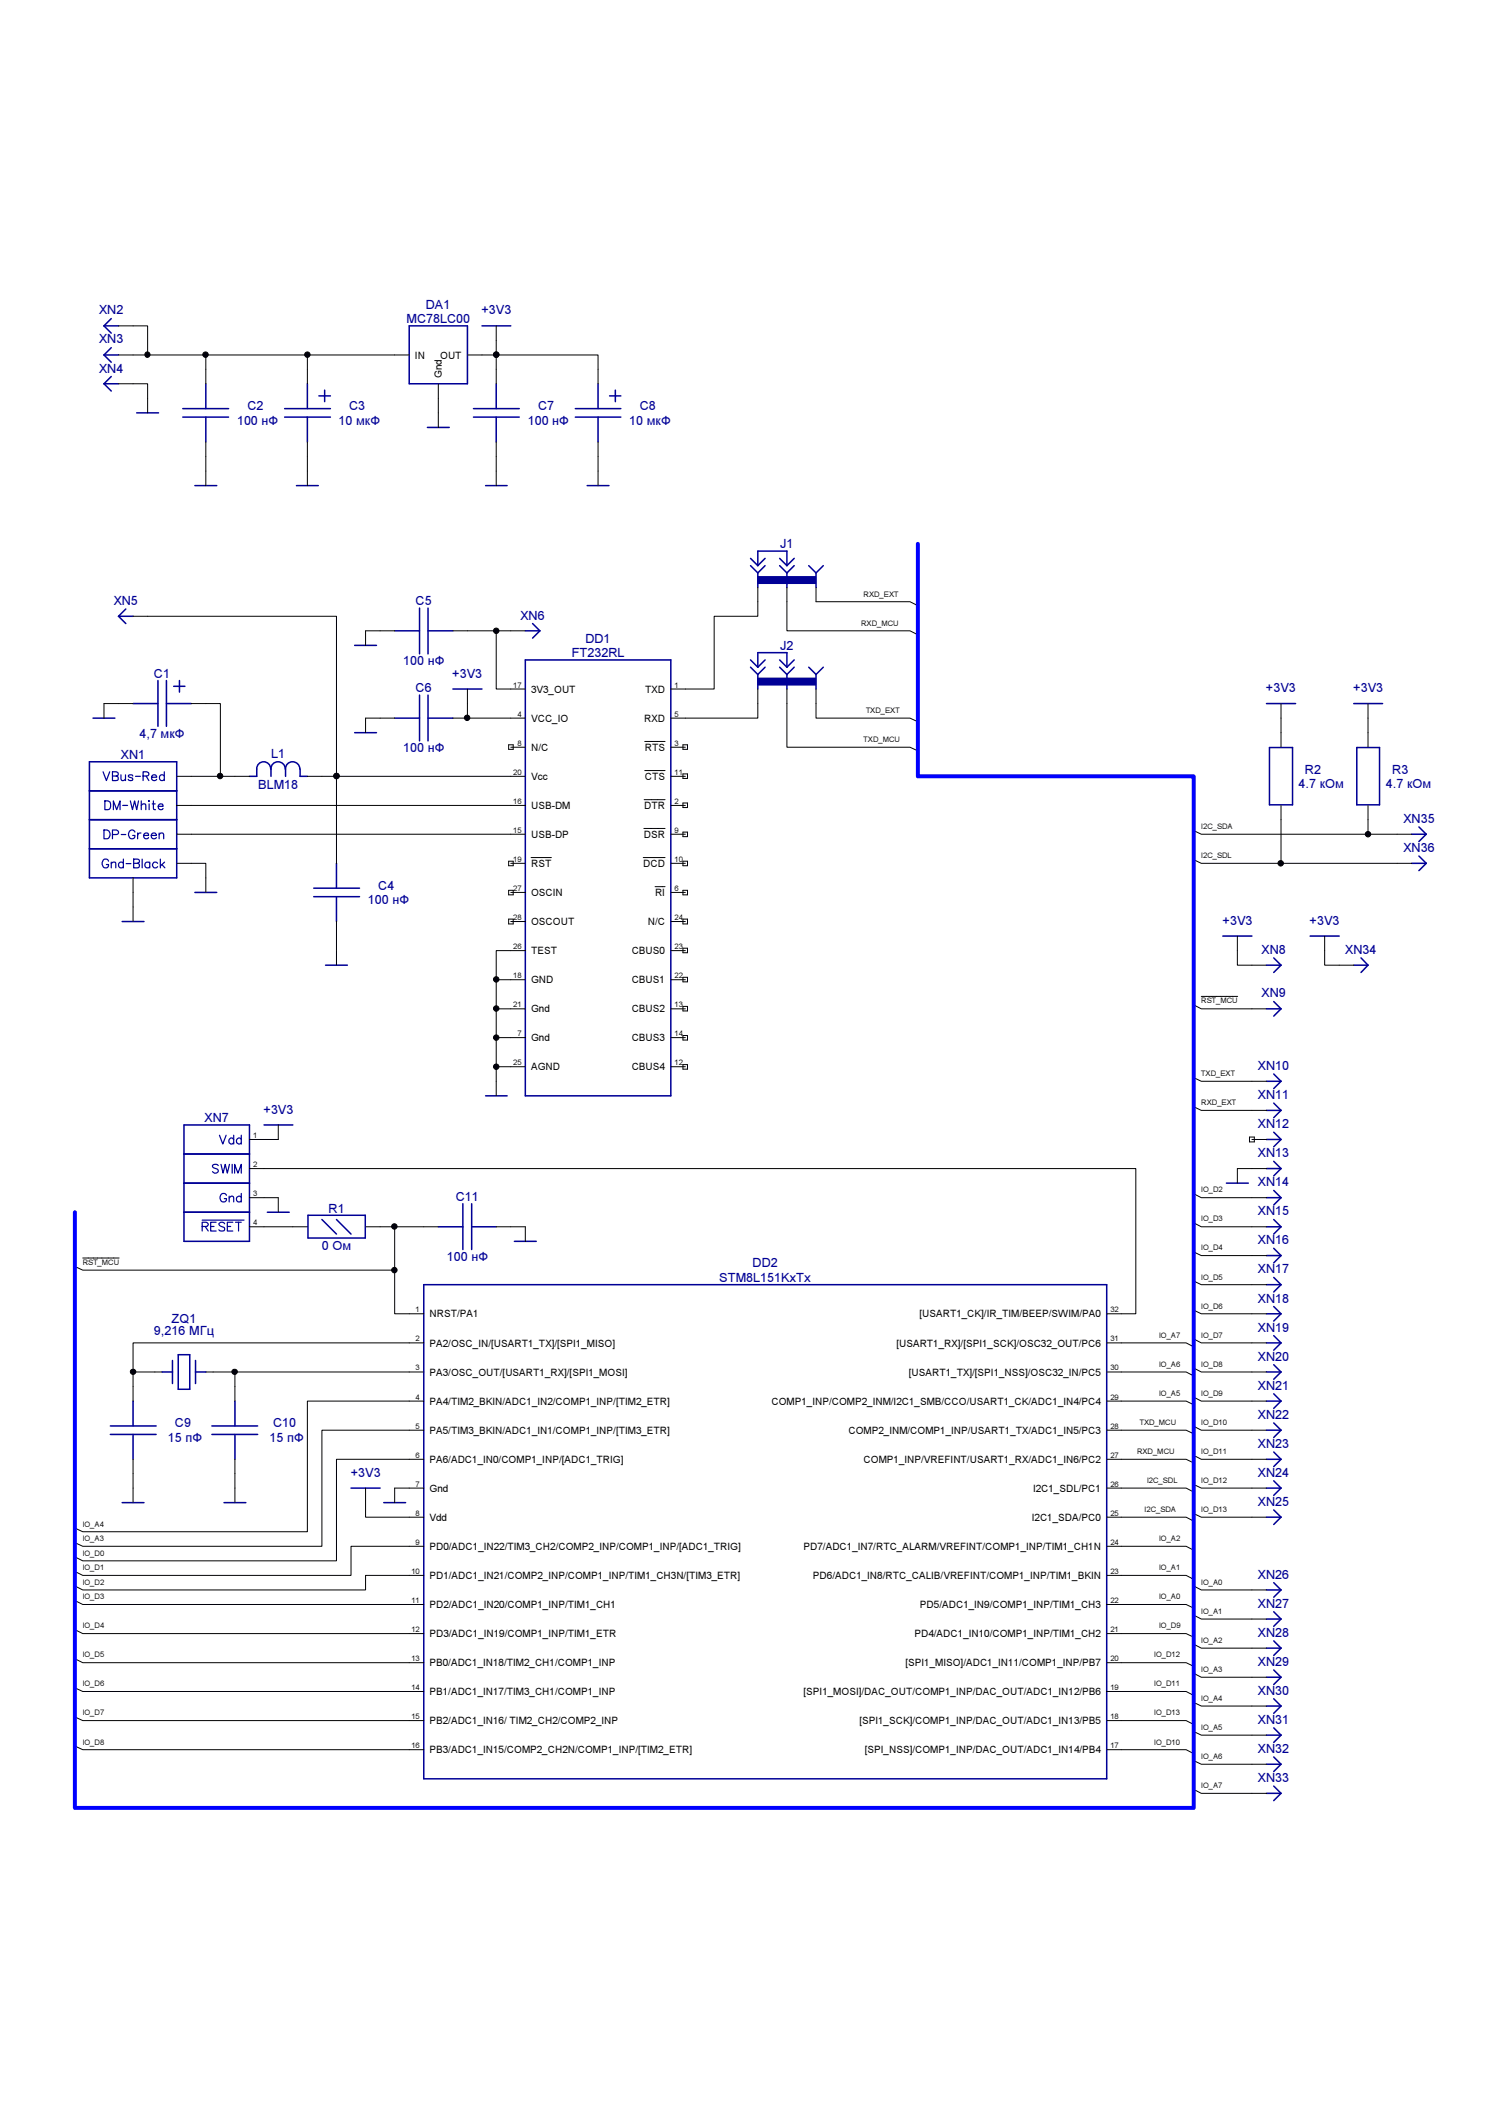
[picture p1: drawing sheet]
<svg xmlns="http://www.w3.org/2000/svg" width="210mm" height="297mm" viewBox="0 0 210 297" stroke-linecap="round" stroke-linejoin="round" font-family="sans-serif">
<path d="M0 0h45.1v30.7h-45.1z" fill="none" stroke="#fff" stroke-width=".25"/>
<g fill="none" stroke="#000" stroke-width=".14">
<path d="M16.6 53.6h4v4.1M16.6 49.6h12.1v4M18.6 45.5h2v4.1M28.7 49.6h14.2v4M42.9 49.6h14.2M61.2 53.6v6.1M69.3 47.5v2.1h-4M69.3 51.6v-2h14.2v2M28.7 61.7v6.1M42.9 61.7v6.1M69.3 63.8v2M83.5 63.8v2"/>
<path d="M18.6 98.3h-4.1v2M20.6 86.1h26.4v34.5M26.7 98.3h4.1v10.1M55.1 88.1h-4v2M63.2 88.1h6.1v8.1h4.1M65.3 98.3v2h8.1M69.3 88.1h4.1M105.8 84v2.1h-6.1v10.1h-6M105.8 98.3v2h-12.1M109.9 98.3v6.1h17.2l1.1 .5M109.9 84v4.1h17.2l1.1 .5M114 98.3v2h13.1l1.1 .5"/>
<path d="M114 84h13.1l1.1 .6M24.7 108.4h10.1M24.7 112.5h48.7M24.7 116.5h48.7M42.9 108.4h30.5M51.1 100.3h2M71 104h.7v.6h-.7zM71.3 104.4h2.1M74.2 119.8h2.8M89.8 119.8h3.1M89.9 115.7h3M90 111.7h2.9"/>
<path d="M90 103.5h2.9M90 107.6h2.9M93.7 108.4h2M93.7 112.5h2M93.7 116.5h2M93.7 104.4h2M95.4 112.1h.6v.7h-.6zM95.4 104h.6v.6h-.6zM95.4 108.1h.6v.6h-.6zM95.4 116.2h.6v.6h-.6zM166.7 116l1.1 .5h23.3M178.9 100.3v2"/>
<path d="M178.9 114.5v6.1M191.1 114.5v2h6M191.1 100.3v2M18.6 122.6v6.1M24.7 120.6h4v4M47 128.7v6.1M69.3 136.8v4.1h4.1M71 124.3h.7v.7h-.7zM71 120.3h.7v.6h-.7zM71 128.4h.7v.6h-.7zM71.3 120.6h2.1M71.3 124.6h2.1"/>
<path d="M71.3 128.7h2.1M73.4 132.8h-4.1v4h4.1M91.5 123.8h1.4M93.7 120.6h2M93.7 124.6h2M93.7 136.8h2M93.7 132.8h2M93.7 128.7h2M95.4 120.3h.6v.6h-.6zM95.4 124.3h.6v.7h-.6zM95.4 128.4h.6v.6h-.6zM95.4 132.4h.6v.7h-.6z"/>
<path d="M95.4 136.5h.6v.6h-.6zM166.7 120.1l1.1 .5h27.3M167.8 139.1h5M172.8 132.8v2h4.1M185 132.8v2h4.1M38.9 157.1v2h-4.1M69.3 140.9v4h4.1M69.3 144.9v4.1M73.4 149h-4.1v4M93.7 140.9h2M93.7 144.9h2M93.7 149h2"/>
<path d="M95.4 140.5h.6v.7h-.6zM95.4 144.6h.6v.6h-.6zM95.4 148.7h.6v.6h-.6zM166.7 150.5l1.1 .5h9.1M166.7 154.6l1.1 .5h9.1M166.7 140.3l1.1 .6h9.1M174.5 158.8h.7v.7h-.7zM174.8 159.1h2.1M10.5 176.9l1.1 .5h43.5M11.6 175.7h5M34.8 163.2h123.8v20.3h-4M34.8 171.3h6.1"/>
<path d="M34.8 167.3h4.1v2M53.1 171.3h2M61.2 171.3h-6.1v12.2h4.1M69.3 171.3h4.1v2.1M166.7 166.7l1.1 .6h9.1M166.7 170.8l1.1 .5h9.1M166.7 174.8l1.1 .5h9.1M166.7 178.9l1.1 .5h9.1M172.8 163.2h4.1M21.6 191.6h-3v2M29.8 191.6h3v2M32.8 191.6h26.4"/>
<path d="M59.2 199.7h-14.2v16.2h-33.4l-1.1-.5M59.2 195.7h-16.3v18.2h-31.3l-1.1-.5M59.2 187.5h-40.6v4.1M154.6 195.7h11.1l1 .5M154.6 191.6h11.1l1 .6M154.6 187.5h11.1l1 .6M154.6 199.7h11.1l1 .5M166.7 183l1.1 .5h9.1M166.7 187l1.1 .5h9.1M166.7 195.1l1.1 .6h9.1M166.7 199.2l1.1 .5h9.1M166.7 191.1l1.1 .5h9.1"/>
<path d="M18.6 205.8v2M32.8 205.8v2M51.1 207.8v4.1h8.1M59.2 203.8h-12.2v14.2h-35.4l-1.1-.6M59.2 215.9h-10.2v4.1h-37.4l-1.1-.5M59.2 207.8h-4.1v2M154.6 215.9h11.1l1 .6M154.6 203.8h11.1l1 .5M154.6 211.9h11.1l1 .5M154.6 207.8h11.1l1 .6M166.7 203.2l1.1 .6h9.1M166.7 207.3l1.1 .5h9.1"/>
<path d="M166.7 211.4l1.1 .5h9.1M10.5 223.5l1.1 .6h47.6M10.5 227.6l1.1 .5h47.6M10.5 231.6l1.1 .6h47.6M10.5 235.7l1.1 .5h47.6M10.5 239.8l1.1 .5h47.6M59.2 220h-8.1v2h-39.5l-1.1-.5M154.6 228.1h11.1l1 .5M154.6 236.2h11.1l1 .6M154.6 232.2h11.1l1 .5M154.6 224.1h11.1l1 .5M154.6 220h11.1l1 .6"/>
<path d="M166.7 221.5l1.1 .5h9.1M166.7 225.6l1.1 .5h9.1M166.7 229.6l1.1 .6h9.1M166.7 233.7l1.1 .5h9.1M166.7 237.7l1.1 .6h9.1M10.5 243.8l1.1 .5h47.6M154.6 244.3h11.1l1 .6M154.6 240.3h11.1l1 .5M166.7 241.8l1.1 .5h9.1M166.7 245.9l1.1 .5h9.1M166.7 249.9l1.1 .5h9.1"/>
<circle cx="20.6" cy="49.5" r=".38"/>
<circle cx="28.7" cy="49.5" r=".38"/>
<circle cx="42.9" cy="49.5" r=".38"/>
<circle cx="69.3" cy="49.5" r=".38"/>
<circle cx="69.3" cy="88.1" r=".38"/>
<circle cx="30.7" cy="108.4" r=".38"/>
<circle cx="47" cy="108.4" r=".38"/>
<circle cx="65.2" cy="100.2" r=".38"/>
<circle cx="191.1" cy="116.5" r=".38"/>
<circle cx="69.3" cy="136.8" r=".38"/>
<circle cx="178.9" cy="120.6" r=".38"/>
<circle cx="69.3" cy="149" r=".38"/>
<circle cx="69.3" cy="144.9" r=".38"/>
<circle cx="69.3" cy="140.8" r=".38"/>
<circle cx="55.1" cy="171.3" r=".38"/>
<circle cx="55.1" cy="177.4" r=".38"/>
<circle cx="18.6" cy="191.6" r=".37"/>
<circle cx="32.8" cy="191.6" r=".37"/>
</g>
<g fill="#000">
<circle cx="20.6" cy="49.5" r=".38"/>
<circle cx="28.7" cy="49.5" r=".38"/>
<circle cx="42.9" cy="49.5" r=".38"/>
<circle cx="69.3" cy="49.5" r=".38"/>
<circle cx="69.3" cy="88.1" r=".38"/>
<circle cx="30.7" cy="108.4" r=".38"/>
<circle cx="47" cy="108.4" r=".38"/>
<circle cx="65.2" cy="100.2" r=".38"/>
<circle cx="191.1" cy="116.5" r=".38"/>
<circle cx="69.3" cy="136.8" r=".38"/>
<circle cx="178.9" cy="120.6" r=".38"/>
<circle cx="69.3" cy="149" r=".38"/>
<circle cx="69.3" cy="144.9" r=".38"/>
<circle cx="69.3" cy="140.8" r=".38"/>
<circle cx="55.1" cy="171.3" r=".38"/>
<circle cx="55.1" cy="177.4" r=".38"/>
<circle cx="18.6" cy="191.6" r=".37"/>
<circle cx="32.8" cy="191.6" r=".37"/>
</g>
<path d="M128.2 75.9v32.5h38.5v144.1h-156.2v-83.2" fill="none" stroke="#00f" stroke-width=".55"/>
<g fill="none" stroke="#000096" stroke-width=".21">
<path d="M14.5 53.6h2.1M14.5 53.6l1 1M14.5 49.6h2.1M14.5 49.6l1 1M15.5 52.6l-1 1M15.5 48.6l-1 1M19.1 57.7h3M25.5 58.3h6.4M25.5 57.1h6.4M28.7 53.6v3.5M28.7 58.3v3.4M39.8 58.3h6.3"/>
<path d="M39.8 57.1h6.3M42.9 53.6v3.5M42.9 58.3v3.4M44.5 55.3h1.6M45.3 54.5v1.6M57.1 45.5h8.2v8.1h-8.2zM59.7 59.7h3M27.2 67.8h3.1M41.4 67.8h3M18.6 98.3h3.5M22.1 95v6.4M23.2 95v6.4"/>
<path d="M23.2 98.3h3.5M24.3 95.8h1.5M25.1 95v1.6M49.5 90.1h3.1M55.1 88.1h3.5M58.6 84.9v6.4M59.8 88.1h3.4M59.8 84.9v6.4M73.4 88.1h2M73.4 92.2h20.3v60.8h-20.3zM74.4 87.1l1 1M75.4 88.1l-1 1"/>
<path d="M105.8 94.2v2M109.9 94.2v2M114 94.2v2M12.5 118.5h12.2M12.5 106.4h12.2v16.2h-12.2zM12.5 114.5h12.2M12.5 110.4h12.2M13 100.3h3M37.8 107.4a.97 .97 0 0 0-1-1 .97 .97 0 0 0-.9 1v1h-1.1M39.8 107.4a1 1 0 0 0-1-1 1 1 0 0 0-1 1v1M41.9 107.4a1 1 0 0 0-1-1 1 1 0 0 0-1 1v1M41.9 107.4v1h1"/>
<path d="M197.1 116.5h2.1M198.2 115.5l1 1M199.2 116.5l-1 1M17.1 128.7h3M27.2 124.6h3.1M43.8 125.2h6.4M43.8 124h6.4M45.5 134.8h3M47 120.6v3.4M47 125.2v3.5M176.9 134.8h2M177.9 133.8l1 1"/>
<path d="M177.9 139.9l1 1M178.9 134.8l-1 1M189.1 134.8h2M190.1 133.8l1 1M191.1 134.8l-1 1M25.7 157.1h9.1v16.3h-9.1zM36.9 157.1h4M67.8 153h3M176.9 151h2M176.9 155.1h2M176.9 159.1h2M176.9 140.9h2"/>
<path d="M177.9 150l1 1M177.9 154.1l1 1M177.9 158.1l1 1M178.9 151l-1 1M178.9 155.1l-1 1M178.9 159.1l-1 1M178.9 140.9l-1 1M25.7 169.3h9.1M25.7 165.2h9.1M25.7 161.2h9.1M37.3 169.3h3.1M59.2 179.4h95.4v69h-95.4z"/>
<path d="M61.2 171.3h3.4M64.6 168.1v6.4M65.9 171.3h3.4M65.9 168.1v6.4M71.8 173.4h3.1M176.9 179.4h2M176.9 163.2h2M176.9 167.3h2M176.9 171.3h2M176.9 175.3h2M177.9 162.2l1 1M177.9 166.2l1 1.1"/>
<path d="M177.9 170.3l1 1M177.9 174.3l1 1M177.9 178.4l1 1M178.9 163.2l-1 1M178.9 167.3l-1 1M178.9 171.3l-1 1M178.9 175.3l-1 1.1M178.9 179.4l-1 1M176.9 183.5h2M176.9 187.5h2M176.9 191.6h2M176.9 195.7h2"/>
<path d="M176.9 199.7h2M177.9 182.5l1 1M177.9 186.5l1 1M177.9 190.6l1 1M177.9 194.6l1 1.1M177.9 198.7l1 1M178.9 183.5l-1 1M178.9 187.5l-1 1.1M178.9 191.6l-1 1M178.9 195.7l-1 1M178.9 199.7l-1 1M49 207.8h4.1"/>
<path d="M53.6 209.8h3M176.9 203.8h2M176.9 207.8h2M176.9 211.9h2M177.9 202.8l1 1M177.9 206.8l1 1M177.9 210.9l1 1M178.9 203.8l-1 1M178.9 207.8l-1 1M178.9 211.9l-1 1M176.9 222h2M176.9 226.1h2"/>
<path d="M176.9 230.2h2M176.9 234.2h2M176.9 238.3h2M177.9 221l1 1M177.9 225.1l1 1M177.9 229.2l1 1M177.9 233.2l1 1M177.9 237.2l1 1.1M178.9 222l-1 1.1M178.9 226.1l-1 1M178.9 230.2l-1 1M178.9 234.2l-1 1"/>
<path d="M178.9 238.3l-1 1M176.9 242.3h2M176.9 246.4h2M176.9 250.4h2M177.9 241.3l1 1M177.9 245.4l1 1M177.9 249.4l1 1M178.9 242.3l-1 1M178.9 246.4l-1 1M178.9 250.4l-1 1.1"/>
</g>
<g fill="none" stroke="#000096" stroke-width=".17">
<path d="M14.4 107.8l.5 1.2 .4-1.2M14.5 115.9h.4a.65 .65 0 0 1 .5 .6 .65 .65 0 0 1-.5 .6h-.4zM14.6 111.8h.5a.67 .67 0 0 1 .4 .7 .67 .67 0 0 1-.4 .6h-.5zM15.7 107.8h.5l.3 .1-.1 .4-.2 .1 .3 .1-.1 .5h-.7zM15.7 116.5h.6a.3 .3 0 0 0 .3-.2 .3 .3 0 0 0-.2-.3l-.7-.1v1.2M15.7 108.4h.5M15.8 113.1v-1.3l.5 1.3 .5-1.3v1.3M16.9 108.2l.1 .8a.41 .41 0 0 0 .5-.2M16.9 116.5h.7M17.1 112.5h.7M17.2 120v1.2M17.5 108.2v.8"/>
<path d="M18.2 111.8l.3 1.3 .3-1.3 .3 1.3 .2-1.3M18.5 108.4a.36 .36 0 0 0-.6 0l.1 .1 .5 .2v.1a.36 .36 0 0 1-.6 0M18.7 120h.5l.2 .1v.3l-.2 .2a.32 .32 0 0 1 .3 .3 .32 .32 0 0 1-.3 .3h-.5zM18.8 116.2a.46 .46 0 0 0-.5-.3 .46 .46 0 0 0-.4 .5v.3a.45 .45 0 0 0 .5 .4 .45 .45 0 0 0 .4-.4h-.3M18.9 108.4h.7M19.2 116.3v.8M19.7 116.3a.36 .36 0 0 0-.5 .4M19.7 112.5a.45 .45 0 0 1 .6-.2l.1 .8M19.7 111.8v1.3M19.9 120v1.2M20 108.4l.7-.1 .1-.1-.1-.3-.2-.1h-.5v1.2M20.1 116.7h.6a.37 .37 0 0 0-.5-.3 .37 .37 0 0 0-.1 .6 .38 .38 0 0 0 .6 0"/>
<path d="M20.4 108.4l.4 .6M20.7 111.8h.2l-.1 .1zM20.8 112.3v.8M21.1 116.7h.7a.4 .4 0 0 0-.4-.4 .4 .4 0 0 0-.3 .4 .4 .4 0 0 0 .3 .4h.3l.1-.1M21.2 108.5h.7a.4 .4 0 0 0-.4-.3 .4 .4 0 0 0-.4 .4 .4 .4 0 0 0 .4 .4h.3l.1-.2M21.3 112.3h.4M21.4 111.8v1.1l.1 .1 .2 .1M22.1 112.6h.7a.37 .37 0 0 0-.6-.3 .37 .37 0 0 0-.1 .6 .38 .38 0 0 0 .7 0M22.2 116.5l.3-.2 .3 .1 .1 .7M22.2 116.3v.8M22.4 120v1.2M22.9 108.4a.38 .38 0 0 0-.5-.1 .38 .38 0 0 0 0 .6 .38 .38 0 0 0 .5-.1"/>
<path d="M22.9 107.8v1.2M15.2 120.3a.46 .46 0 0 0-.6-.3 .46 .46 0 0 0-.3 .4v.3a.45 .45 0 0 0 .4 .5 .45 .45 0 0 0 .5-.5h-.3M15.5 120.6a.45 .45 0 0 1 .6-.2l.1 .8M15.5 120.4v.8M17.2 120.6a.38 .38 0 0 0-.5-.1 .38 .38 0 0 0 0 .6 .38 .38 0 0 0 .5-.1M17.6 120.6h.7M18.7 120.6h.5M20.9 120.6a.38 .38 0 0 0-.5-.1 .38 .38 0 0 0 0 .6 .38 .38 0 0 0 .5-.1M20.9 120.4v.8M22 120.6a.4 .4 0 0 0-.6-.1 .4 .4 0 0 0 0 .6 .4 .4 0 0 0 .6-.1M22.6 120.7l.4 .5M23 120.4l-.6 .5"/>
<path d="M30.6 158.5l.5 1.3 .5-1.3M32.6 159.1a.4 .4 0 0 0-.7 .2 .4 .4 0 0 0 .5 .5l.2-.2M32.6 158.5v1.3M33.7 159.1a.4 .4 0 0 0-.7 .2 .4 .4 0 0 0 .5 .5l.2-.2M33.7 158.5v1.3M28.2 171.3l.8-.1a.27 .27 0 0 0 0-.4l-.8-.1v1.2M28.2 170.4h5.9M28.7 171.3l.4 .6M29.4 171.3h.5M30.2 170.7h-.8v1.2h.8M30.5 162.8a.46 .46 0 0 0-.5-.2 .46 .46 0 0 0-.3 .3l.8 .5a.43 .43 0 0 1-.4 .4 .43 .43 0 0 1-.4-.2M30.9 162.6l.3 1.2 .3-1.2 .2 1.2 .3-1.2"/>
<path d="M31.4 170.9a.44 .44 0 0 0-.5-.2 .44 .44 0 0 0-.3 .3l.2 .2 .5 .2 .1 .3a.52 .52 0 0 1-.8 0M31.6 166.9a.5 .5 0 0 0-.6-.2 .5 .5 0 0 0-.3 .7 .45 .45 0 0 0 .5 .5 .45 .45 0 0 0 .4-.5h-.3M31.7 171.3h.5M32 167.3l.3-.3 .3 .1v.8M32 167v.9M32.4 162.6v1.2M32.5 170.7h-.8v1.2h.8M32.8 163.8v-1.2l.4 1.2 .5-1.2v1.2M32.9 170.7h.8M33.3 170.7v1.2M33.7 167.2a.38 .38 0 0 0-.6 0 .38 .38 0 0 0 0 .5 .38 .38 0 0 0 .6 0M33.7 166.7v1.2"/>
</g>
<path d="M105.9 94.7h8v1h-8z" fill="#000096"/>
<path d="M105.8 94.7h8.1v1h-8.1z" fill="none" stroke="#000096" stroke-width=".14"/>
<path d="M104.8 93.2l1 1 1-1M104.8 92.2l1 1M105.8 80v2M105.8 93.2v-2.1h4.1v2.1M106.8 92.2l-1 1M108.9 93.2l1 1 1-1M108.9 92.2l1 1M109.9 80v2M110.9 92.2l-1 1M112.9 93.2l1.1 1 1-1M114 80v2" fill="none" stroke="#000096" stroke-width=".21"/>
<path d="M105.8 96.2v2.1M109.9 96.2v2.1M114 96.2v2.1" fill="none" stroke="#000" stroke-width=".14"/>
<path d="M105.9 80.6h8v.9h-8z" fill="#000096"/>
<path d="M105.8 80.5h8.1v1h-8.1z" fill="none" stroke="#000096" stroke-width=".14"/>
<g fill="none" stroke="#000096" stroke-width=".21">
<path d="M14.5 45.5h2.1M14.5 45.5l1 1M15.5 44.5l-1 1M66.1 58.3h6.4M66.1 57.1h6.4M67.3 45.5h4M69.3 53.6v3.5M69.3 58.3v3.4M80.3 58.3h6.4M80.3 57.1h6.4M83.5 53.6v3.5M83.5 58.3v3.4"/>
<path d="M85.1 55.3h1.6M85.9 54.5v1.6M67.8 67.8h3M82 67.8h3M104.8 79l1 1 1-1M104.8 78l1 1M105.8 79v-2h4.1v2M106.8 78l-1 1M108.9 79l1 1 1-1M108.9 78l1 1M110.9 78l-1 1M112.9 79l1.1 1 1-1"/>
<path d="M16.6 86.1h2M16.6 86.1l1 1M17.6 85l-1 1.1M58.6 97.1v6.4M59.8 97.1v6.4M63.2 96.2h4.1M176.9 98.3h4M189.1 98.3h4M49.5 102.3h3.1M55.1 100.3h3.5M59.8 100.3h3.4M177.3 104.4h3.2v8h-3.2z"/>
<path d="M189.5 104.4h3.2v8h-3.2zM198.2 119.5l1 1.1M170.8 130.7h4M183 130.7h4M197.1 120.6h2.1M199.2 120.6l-1 1M43 169.7h8v3.2h-8zM45 170.3l2 2M47 170.3l2 2M171.3 165.2h3M15.4 199.1h6.4M18.6 195.7v3.4"/>
<path d="M22.6 191.6h1.5M24.1 190v3.2M24.9 189.2h1.6v4.8h-1.6zM27.3 190v3.2M27.3 191.6h1.4M29.6 199.1h6.4M32.8 195.7v3.4M15.4 200.3h6.4M17.1 209.8h3M18.6 200.3v3.5M29.6 200.3h6.4M31.3 209.8h3"/>
<path d="M32.8 200.3v3.5"/>
</g>
<g fill="none" stroke="#000" stroke-width=".14">
<path d="M16.6 45.5h2M69.3 45.5v2M69.3 51.6v2M83.5 51.6v2M69.3 61.7v2.1M69.3 65.8v2M83.5 61.7v2.1M83.5 65.8v2M18.6 86.1h2M65.3 96.2v2.1M105.8 82v2M109.9 82v2"/>
<path d="M114 82v2M178.9 98.3v2M191.1 98.3v2M51.1 100.3v2M53.1 100.3h2M63.2 100.3h2.1M178.9 102.3v2M178.9 112.5v2M191.1 102.3v2M191.1 112.5v2M172.8 130.7v2.1M185 130.7v2.1"/>
<path d="M195.1 120.6h2M40.9 171.3h2M51.1 171.3h2M172.8 163.2v2M18.6 193.6v2.1M21.6 191.6h1M28.7 191.6h1.1M32.8 193.6v2.1M18.6 203.8v2M18.6 207.8v2M32.8 203.8v2M32.8 207.8v2"/>
</g>
<g font-size="1.8" fill="#000096">
<text x="13.8" y="48">XN3</text>
<text x="13.8" y="43.9">XN2</text>
<text x="56.8" y="45.1">MC78LC00</text>
<text x="59.5" y="43.1">DA1</text>
<text x="67.2" y="43.9">+3V3</text>
<text x="13.8" y="52">XN4</text>
<text x="33.1" y="59.3">100 нФ</text>
<text x="34.5" y="57.3">C2</text>
<text x="47.3" y="59.3">10 мкФ</text>
<text x="48.8" y="57.3">C3</text>
<text x="73.7" y="59.3">100 нФ</text>
<text x="75.1" y="57.3">C7</text>
<text x="87.9" y="59.3">10 мкФ</text>
<text x="89.4" y="57.3">C8</text>
<text x="109" y="76.6">J1</text>
<text x="15.9" y="84.5">XN5</text>
<text x="58" y="84.5">C5</text>
<text x="72.7" y="86.5">XN6</text>
<text x="81.7" y="89.7">DD1</text>
<text x="21.5" y="94.7">C1</text>
<text x="56.3" y="92.9">100 нФ</text>
<text x="63.2" y="94.7">+3V3</text>
<text x="79.8" y="91.7">FT232RL</text>
<text x="109" y="90.8">J2</text>
<text x="58" y="96.7">C6</text>
<text x="176.8" y="96.7">+3V3</text>
<text x="189" y="96.7">+3V3</text>
<text x="16.9" y="106">XN1</text>
<text x="19.5" y="103">4,7 мкФ</text>
<text x="37.9" y="105.8">L1</text>
<text x="56.3" y="105.1">100 нФ</text>
<text x="36.1" y="110.2">BLM18</text>
<text x="181.4" y="110.1">4.7 кОм</text>
<text x="182.2" y="108">R2</text>
<text x="193.5" y="110.1">4.7 кОм</text>
<text x="194.4" y="108">R3</text>
<text x="196" y="114.9">XN35</text>
<text x="196" y="119">XN36</text>
<text x="52.8" y="124.2">C4</text>
<text x="51.4" y="126.3">100 нФ</text>
<text x="170.7" y="129.2">+3V3</text>
<text x="182.9" y="129.2">+3V3</text>
<text x="176.2" y="133.2">XN8</text>
<text x="187.9" y="133.2">XN34</text>
<text x="176.2" y="139.3">XN9</text>
<text x="175.7" y="149.4">XN10</text>
<text x="36.8" y="155.5">+3V3</text>
<text x="175.7" y="153.5">XN11</text>
<text x="28.6" y="156.7">XN7</text>
<text x="175.7" y="157.6">XN12</text>
<text x="175.7" y="161.6">XN13</text>
<text x="63.7" y="167.7">C11</text>
<text x="175.7" y="165.7">XN14</text>
<text x="45.9" y="169.3">R1</text>
<text x="175.7" y="169.7">XN15</text>
<text x="175.7" y="173.8">XN16</text>
<text x="45" y="174.5">0 Ом</text>
<text x="62.4" y="176.1">100 нФ</text>
<text x="100.5" y="179">STM8L151KxTx</text>
<text x="105.1" y="177">DD2</text>
<text x="175.7" y="177.8">XN17</text>
<text x="24" y="184.7">ZQ1</text>
<text x="175.7" y="181.9">XN18</text>
<text x="175.7" y="186">XN19</text>
<text x="21.5" y="186.5">9,216 МГц</text>
<text x="175.7" y="190">XN20</text>
<text x="175.7" y="194.1">XN21</text>
<text x="23.5" y="201.4">15 пФ</text>
<text x="24.4" y="199.3">C9</text>
<text x="37.6" y="201.4">15 пФ</text>
<text x="38.1" y="199.3">C10</text>
<text x="175.7" y="198.1">XN22</text>
<text x="175.7" y="202.2">XN23</text>
<text x="49" y="206.2">+3V3</text>
<text x="175.7" y="206.2">XN24</text>
<text x="175.7" y="210.3">XN25</text>
<text x="175.7" y="220.5">XN26</text>
<text x="175.7" y="224.5">XN27</text>
<text x="175.7" y="228.6">XN28</text>
<text x="175.7" y="232.6">XN29</text>
<text x="175.7" y="236.7">XN30</text>
<text x="175.7" y="240.7">XN31</text>
<text x="175.7" y="244.8">XN32</text>
<text x="175.7" y="248.9">XN33</text>
</g>
<g font-size="1.4">
<text x="58" y="50.1">IN</text>
<text x="61.5" y="50.1">OUT</text>
<text x="61.7" y="52.8" transform="rotate(-90 61.7 52.8)">Gnd</text>
<text x="74.2" y="100.8">VCC_IO</text>
<text x="74.2" y="96.7">3V3_OUT</text>
<text x="90" y="100.8">RXD</text>
<text x="90.1" y="96.7">TXD</text>
<text x="74.2" y="104.9">N/C</text>
<text x="90" y="104.9">RTS</text>
<text x="74.2" y="113">USB-DM</text>
<text x="74.2" y="108.9">Vcc</text>
<text x="90" y="113">DTR</text>
<text x="90" y="108.9">CTS</text>
<text x="74.2" y="117">USB-DP</text>
<text x="89.9" y="117">DSR</text>
<text x="74.2" y="121.1">RST</text>
<text x="74.2" y="125.1">OSCIN</text>
<text x="89.8" y="121.1">DCD</text>
<text x="91.5" y="125.1">RI</text>
<text x="74.2" y="129.2">OSCOUT</text>
<text x="90.5" y="129.2">N/C</text>
<text x="74.2" y="137.3">GND</text>
<text x="74.2" y="133.3">TEST</text>
<text x="88.2" y="137.3">CBUS1</text>
<text x="88.2" y="133.3">CBUS0</text>
<text x="74.2" y="141.4">Gnd</text>
<text x="88.2" y="141.4">CBUS2</text>
<text x="74.2" y="145.4">Gnd</text>
<text x="74.2" y="149.5">AGND</text>
<text x="88.2" y="149.5">CBUS4</text>
<text x="88.2" y="145.4">CBUS3</text>
<text x="60" y="184">NRST/PA1</text>
<text x="128.4" y="184">[USART1_CK]/IR_TIM/BEEP/SWIM/PA0</text>
<text x="60" y="188">PA2/OSC_IN/[USART1_TX]/[SPI1_MISO]</text>
<text x="125.2" y="188">[USART1_RX]/[SPI1_SCK]/OSC32_OUT/PC6</text>
<text x="60" y="192.1">PA3/OSC_OUT/[USART1_RX]/[SPI1_MOSI]</text>
<text x="60" y="196.2">PA4/TIM2_BKIN/ADC1_IN2/COMP1_INP/[TIM2_ETR]</text>
<text x="107.7" y="196.2">COMP1_INP/COMP2_INM/I2C1_SMB/CCO/USART1_CK/ADC1_IN4/PC4</text>
<text x="126.9" y="192.1">[USART1_TX]/[SPI1_NSS]/OSC32_IN/PC5</text>
<text x="60" y="200.2">PA5/TIM3_BKIN/ADC1_IN1/COMP1_INP/[TIM3_ETR]</text>
<text x="118.5" y="200.2">COMP2_INM/COMP1_INP/USART1_TX/ADC1_IN5/PC3</text>
<text x="60" y="204.3">PA6/ADC1_IN0/COMP1_INP/[ADC1_TRIG]</text>
<text x="60" y="208.3">Gnd</text>
<text x="120.6" y="204.3">COMP1_INP/VREFINT/USART1_RX/ADC1_IN6/PC2</text>
<text x="144.3" y="208.3">I2C1_SDL/PC1</text>
<text x="60" y="212.4">Vdd</text>
<text x="144.1" y="212.4">I2C1_SDA/PC0</text>
<text x="60" y="216.5">PD0/ADC1_IN22/TIM3_CH2/COMP2_INP/COMP1_INP/[ADC1_TRIG]</text>
<text x="60" y="220.5">PD1/ADC1_IN21/COMP2_INP/COMP1_INP/TIM1_CH3N/[TIM3_ETR]</text>
<text x="112.2" y="216.5">PD7/ADC1_IN7/RTC_ALARM/VREFINT/COMP1_INP/TIM1_CH1N</text>
<text x="113.5" y="220.5">PD6/ADC1_IN8/RTC_CALIB/VREFINT/COMP1_INP/TIM1_BKIN</text>
<text x="60" y="224.6">PD2/ADC1_IN20/COMP1_INP/TIM1_CH1</text>
<text x="128.5" y="224.6">PD5/ADC1_IN9/COMP1_INP/TIM1_CH3</text>
<text x="60" y="228.6">PD3/ADC1_IN19/COMP1_INP/TIM1_ETR</text>
<text x="60" y="232.7">PB0/ADC1_IN18/TIM2_CH1/COMP1_INP</text>
<text x="126.4" y="232.7">[SPI1_MISO]/ADC1_IN11/COMP1_INP/PB7</text>
<text x="127.7" y="228.6">PD4/ADC1_IN10/COMP1_INP/TIM1_CH2</text>
<text x="60" y="236.7">PB1/ADC1_IN17/TIM3_CH1/COMP1_INP</text>
<text x="112.2" y="236.7">[SPI1_MOSI]/DAC_OUT/COMP1_INP/DAC_OUT/ADC1_IN12/PB6</text>
<text x="60" y="240.8">PB2/ADC1_IN16/ TIM2_CH2/COMP2_INP</text>
<text x="60" y="244.9">PB3/ADC1_IN15/COMP2_CH2N/COMP1_INP/[TIM2_ETR]</text>
<text x="120" y="240.8">[SPI1_SCK]/COMP1_INP/DAC_OUT/ADC1_IN13/PB5</text>
<text x="120.8" y="244.9">[SPI_NSS]/COMP1_INP/DAC_OUT/ADC1_IN14/PB4</text>
</g>
<g font-size="1.1">
<text x="120.6" y="83.3">RXD_EXT</text>
<text x="120.3" y="87.4">RXD_MCU</text>
<text x="71.7" y="96">17</text>
<text x="72.3" y="100.1">4</text>
<text x="94.2" y="96">1</text>
<text x="94.2" y="100.1">5</text>
<text x="120.9" y="99.5">TXD_EXT</text>
<text x="72.3" y="104.1">8</text>
<text x="94.2" y="104.1">3</text>
<text x="120.6" y="103.6">TXD_MCU</text>
<text x="71.7" y="112.3">16</text>
<text x="71.7" y="108.2">20</text>
<text x="94.2" y="112.3">2</text>
<text x="94.2" y="108.2">11</text>
<text x="71.7" y="116.3">15</text>
<text x="94.2" y="116.3">9</text>
<text x="167.8" y="115.8">I2C_SDA</text>
<text x="167.8" y="119.8">I2C_SDL</text>
<text x="71.7" y="120.4">19</text>
<text x="71.7" y="124.4">27</text>
<text x="94.2" y="124.4">6</text>
<text x="94.2" y="120.4">10</text>
<text x="71.7" y="128.5">28</text>
<text x="94.2" y="128.5">24</text>
<text x="71.7" y="136.6">18</text>
<text x="71.7" y="132.5">26</text>
<text x="94.2" y="136.6">22</text>
<text x="94.2" y="132.5">23</text>
<text x="71.7" y="140.7">21</text>
<text x="94.2" y="140.7">13</text>
<text x="167.8" y="140.1">RST_MCU</text>
<text x="71.7" y="148.8">25</text>
<text x="72.3" y="144.7">7</text>
<text x="94.2" y="148.8">12</text>
<text x="94.2" y="144.7">14</text>
<text x="167.8" y="150.3">TXD_EXT</text>
<text x="167.8" y="154.3">RXD_EXT</text>
<text x="35.3" y="158.9">1</text>
<text x="35.3" y="163">2</text>
<text x="35.3" y="167">3</text>
<text x="167.8" y="166.5">IO_D2</text>
<text x="35.3" y="171.1">4</text>
<text x="167.8" y="170.6">IO_D3</text>
<text x="11.6" y="176.7">RST_MCU</text>
<text x="167.8" y="174.6">IO_D4</text>
<text x="167.8" y="178.7">IO_D5</text>
<text x="58" y="183.3">1</text>
<text x="155.1" y="183.3">32</text>
<text x="167.8" y="182.8">IO_D6</text>
<text x="58" y="187.3">2</text>
<text x="58" y="191.4">3</text>
<text x="155.1" y="191.4">30</text>
<text x="155.1" y="187.3">31</text>
<text x="161.9" y="190.9">IO_A6</text>
<text x="161.9" y="186.8">IO_A7</text>
<text x="167.8" y="190.9">IO_D8</text>
<text x="167.8" y="186.8">IO_D7</text>
<text x="58" y="195.5">4</text>
<text x="155.1" y="195.5">29</text>
<text x="161.9" y="194.9">IO_A5</text>
<text x="167.8" y="194.9">IO_D9</text>
<text x="58" y="199.5">5</text>
<text x="58" y="203.6">6</text>
<text x="155.1" y="203.6">27</text>
<text x="155.1" y="199.5">28</text>
<text x="158.8" y="203">RXD_MCU</text>
<text x="159.2" y="199">TXD_MCU</text>
<text x="167.8" y="199">IO_D10</text>
<text x="167.8" y="203">IO_D11</text>
<text x="58" y="207.6">7</text>
<text x="155.1" y="207.6">26</text>
<text x="160.2" y="207.1">I2C_SDL</text>
<text x="167.8" y="207.1">IO_D12</text>
<text x="11.6" y="215.2">IO_A3</text>
<text x="11.6" y="213.2">IO_A4</text>
<text x="58" y="211.7">8</text>
<text x="58" y="215.7">9</text>
<text x="155.1" y="215.7">24</text>
<text x="155.1" y="211.7">25</text>
<text x="159.9" y="211.2">I2C_SDA</text>
<text x="161.9" y="215.2">IO_A2</text>
<text x="167.8" y="211.2">IO_D13</text>
<text x="11.6" y="217.3">IO_D0</text>
<text x="11.6" y="219.3">IO_D1</text>
<text x="11.6" y="221.3">IO_D2</text>
<text x="57.4" y="219.8">10</text>
<text x="155.1" y="219.8">23</text>
<text x="161.9" y="219.3">IO_A1</text>
<text x="167.8" y="221.3">IO_A0</text>
<text x="11.6" y="223.3">IO_D3</text>
<text x="11.6" y="227.4">IO_D4</text>
<text x="57.4" y="223.9">11</text>
<text x="57.4" y="227.9">12</text>
<text x="155.1" y="227.9">21</text>
<text x="155.1" y="223.9">22</text>
<text x="161.9" y="227.4">IO_D9</text>
<text x="161.9" y="223.3">IO_A0</text>
<text x="167.8" y="225.3">IO_A1</text>
<text x="11.6" y="231.4">IO_D5</text>
<text x="57.4" y="232">13</text>
<text x="155.1" y="232">20</text>
<text x="161.2" y="231.4">IO_D12</text>
<text x="167.8" y="229.4">IO_A2</text>
<text x="167.8" y="233.5">IO_A3</text>
<text x="11.6" y="235.5">IO_D6</text>
<text x="11.6" y="239.6">IO_D7</text>
<text x="57.4" y="236">14</text>
<text x="155.1" y="236">19</text>
<text x="161.2" y="235.5">IO_D11</text>
<text x="161.2" y="239.6">IO_D13</text>
<text x="167.8" y="237.5">IO_A4</text>
<text x="11.6" y="243.6">IO_D8</text>
<text x="57.4" y="240.1">15</text>
<text x="57.4" y="244.1">16</text>
<text x="155.1" y="244.1">17</text>
<text x="155.1" y="240.1">18</text>
<text x="161.2" y="243.6">IO_D10</text>
<text x="167.8" y="241.6">IO_A5</text>
<text x="167.8" y="245.7">IO_A6</text>
<text x="167.8" y="249.7">IO_A7</text>
</g>
</svg>
